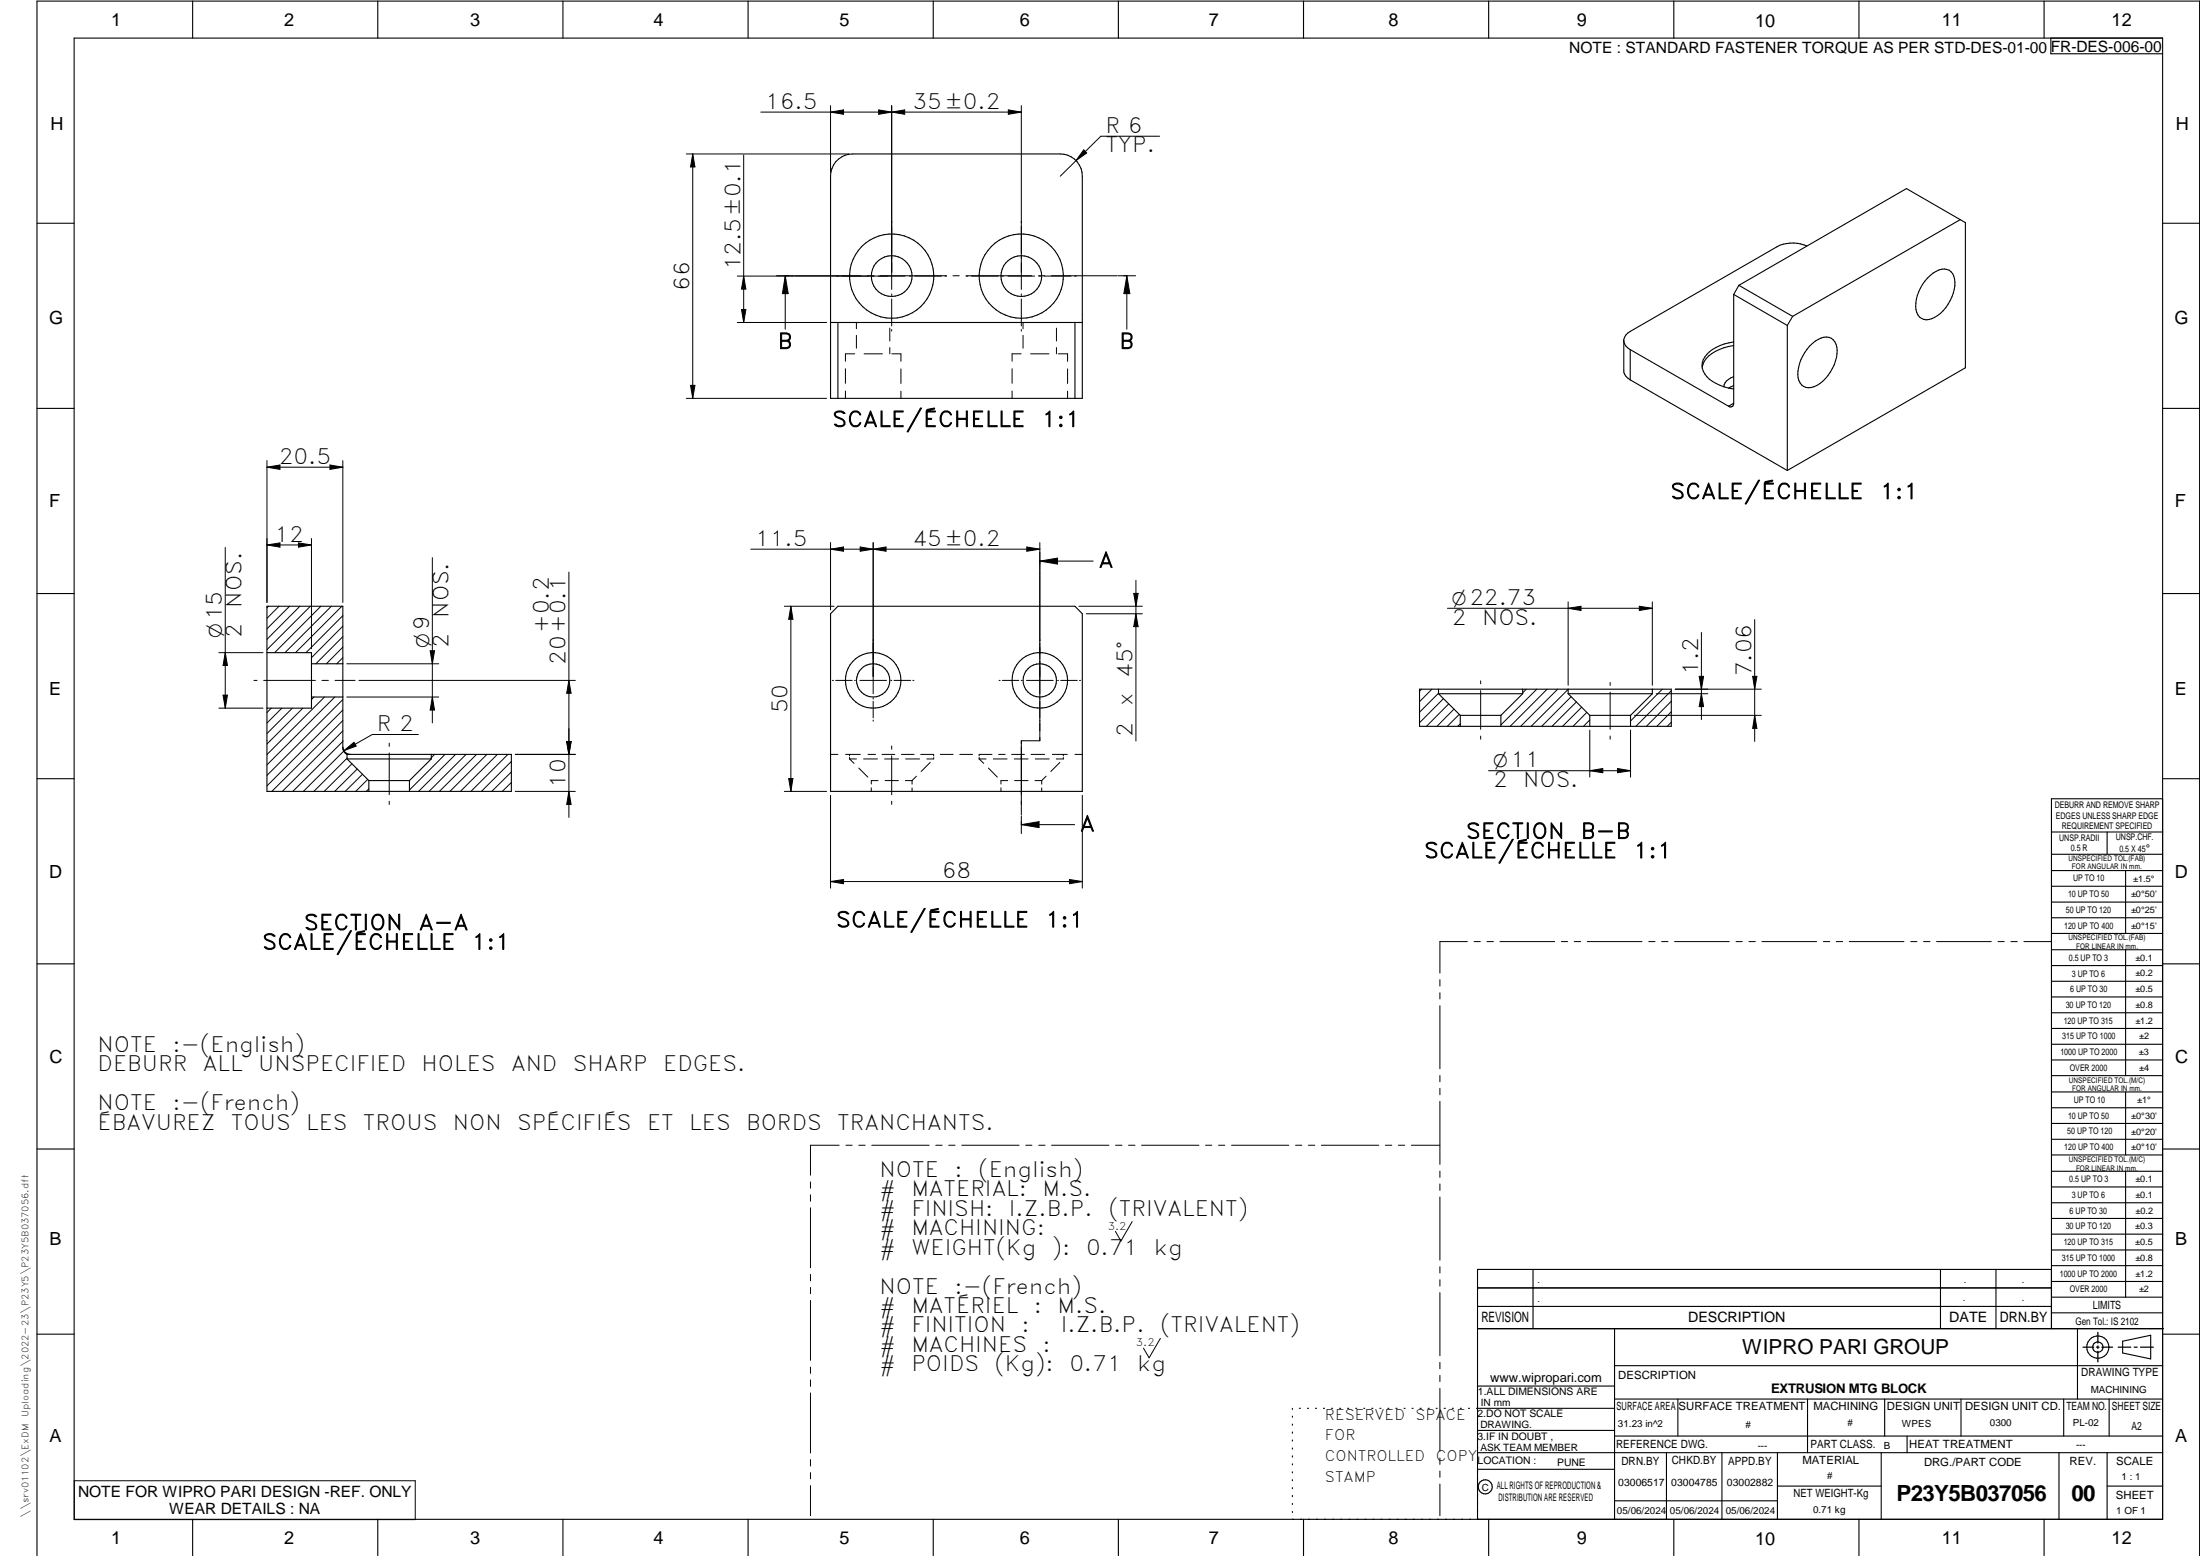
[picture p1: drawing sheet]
<svg xmlns="http://www.w3.org/2000/svg" width="594mm" height="420mm" viewBox="0 0 594 420" stroke-linecap="round" stroke-linejoin="round" font-family="sans-serif">
<g fill="none" stroke="#000" stroke-width=".3">
<path d="M20 10.3h564v400h-564zM52 .3v10M102 .3v10M152 .3v10M202 .3v10M252 .3v10M302 .3v10M352 .3v10M402 .3v10M452 .3v10M502 .3v10M552 .3v10"/>
<path d="M553.8 10.3v4.2h30.2M225.7 43.7a6.2 6.2 0 0 1 4.6-2.1h56a5.9 5.9 0 0 1 6 6v60h-68v-60a6.4 6.4 0 0 1 1.4-3.9zM529.3 59.3l1.4 .8v39.2l-48.1 27.7M529.3 59.3l-14.5-8.4-45.2 26.1M529.3 59.3l-45.2 26.1M10 60.3h10M468.2 79.5l14.4 8.4M468.2 79.5v29.4M469.6 77l-1.4 2.5M469.6 77l14.5 8.4M487.9 66.4a9.4 9.4 0 0 0-8.1 .2l-39.6 22.9a3.2 3.2 0 0 0-1.7 2.2v8.4a2.99 2.99 0 0 0 1.7 2.5M520.5 75.1a6.1 6.1 0 0 1 5.3-2.3 3.2 3.2 0 0 1 2.1 3.4 11.2 11.2 0 0 1-6.3 9.9 3.1 3.1 0 0 1-4.3-3.3 11.6 11.6 0 0 1 3.2-7.7z"/>
<path d="M584 60.3h10M224.3 87.1h68M226.3 87.1v20.5M290.3 87.1v20.5M438.5 92.2a3.2 3.2 0 0 0 1.7 2.2M440.2 94.4l26.6 15.3M440.2 94.4v8.2M468.2 92.3a10.8 10.8 0 0 0-8.3 4.8 4.8 4.8 0 0 0 2.5 5.9l1 .5a13.4 13.4 0 0 0 4.8 1.5M468.2 93.3a11.1 11.1 0 0 0-8 4.3l-.6 1.6M482.6 87.9v39.1M484.1 85.4l-1.5 2.5M488.6 93.5a6.3 6.3 0 0 1 5.3-2.4 3.7 3.7 0 0 1 2.2 4.4 11.5 11.5 0 0 1-6.3 8.9 3.1 3.1 0 0 1-4.3-3.3 11.6 11.6 0 0 1 3.1-7.6z"/>
<path d="M10 110.3h10M440.2 102.6l42.4 24.4M468.2 108.9a.85 .85 0 0 1-.4 .9 .85 .85 0 0 1-1-.1M468.2 108.9l-1.4 .8M468.2 104.1l-1.4 .7M468.2 101.7a3.3 3.3 0 0 0-2.7 2.7M584 110.3h10M10 160.3h10M72.1 176.2h12v15h-12M84.1 179.2h8.5M226.3 163.7h64l2 2v48h-68v-48zM584 160.3h10"/>
<path d="M84.1 188.2h8.5M383.3 186.1h68v10h-68zM388.4 187.3l5.9 5.9M388.4 187.3h22.8M388.4 186.1v1.2M394.3 193.2h11M394.3 193.2v2.9M405.3 193.2v2.9M411.2 187.3l-5.9 5.9M411.2 186.1v1.2M423.5 187.3h22.7M423.5 187.3l5.8 5.9"/>
<path d="M423.5 186.1v1.2M429.3 193.2h11M429.3 193.2v2.9M440.3 193.2v2.9M446.2 187.3l-5.9 5.9M446.2 186.1v1.2M10 210.3h10M92.6 201.7a1.97 1.97 0 0 0 2 2M93.7 203.7h22.8M93.7 204.9h22.8M93.7 204.9l5.9 5.9M93.7 203.7v1.2"/>
<path d="M99.6 210.8h11M99.6 210.8v2.9M110.6 210.8v2.9M116.5 203.7v1.2M116.5 203.7h21.6v10h-66v-50h20.5v38.2a2.09 2.09 0 0 0 1.1 1.8M116.5 204.9l-5.9 5.9M584 215.7h-30v143.1M584 210.3h10M554 224.7h30M554 230.7h30M554 235.1h30M554 239.3h30"/>
<path d="M569 224.7v6M574 235.1v17M554 243.6h30M554 247.8h30M554 252.1h30M554 256.5h30M574 256.5v33.9M10 260.3h10M554 260.7h30M554 265h30M554 269.2h30M554 273.5h30"/>
<path d="M554 277.7h30M584 260.3h10M554 282h30M554 286.2h30M554 290.4h30M554 294.9h30M554 299.1h30M574 294.9v17M10 310.3h10M554 303.4h30M554 307.6h30M554 311.9h30"/>
<path d="M554 316.3h30M574 316.3v34M584 310.3h10M554 320.5h30M554 324.8h30M554 329h30M554 333.2h30M554 337.5h30M399 358.8h185.2M399 352.8h155M399 347.8h155M414 342.8v16"/>
<path d="M436 358.8v51.5M524 342.8v16M539 342.8v16M554 341.8h30M554 346h30M554 350.3h30M554 354.5h30M554 342.8h-155v67.5M561 358.8v19M10 360.3h10M399 374.3h37M436 377.8h148"/>
<path d="M453.1 377.8v10M488.1 377.8v14.5M508.9 377.8v10M529.5 377.8v10M557.3 377.8v10M569.5 377.8v10M573.2 362.2l7.6-1.6v6.3l-7.6-1.6zM584 368.8h-148M584 360.3h10M349 380.3v.3M349 382.4v.3M349 384.6v.3"/>
<path d="M349 386.7v.3M349 388.8v.3M349 391v.3M349 393.1v.3M349 395.3v.3M349 397.4v.3M349 399.5v.3M350.9 380.3h.2M353.1 380.3h.2M355.2 380.3h.3M357.4 380.3h.3M359.6 380.3h.3"/>
<path d="M361.7 380.3h.3M363.9 380.3h.3M366.1 380.3h.3M368.3 380.3h.2M370.4 380.3h.3M372.6 380.3h.3M374.8 380.3h.3M376.9 380.3h.4M379.1 380.3h.3M381.3 380.3h.3M383.4 380.3h.4M385.6 380.3h.3"/>
<path d="M387.8 380.3h.3M390 380.3h.3M392.2 380.3h.3M394.3 380.3h.3M396.5 380.3h.3M398.7 380.3h37.3M399 396.7h37M399 392.3h185M399 386.2h37M436 387.8h148M450 392.3v18M465 392.3v18"/>
<path d="M480 392.3v18M508 392.3v18M515 387.8v4.5M556 392.3v18M569 392.3v18M52 410.3v9.7M102 410.3v9.7M152 410.3v9.7M202 410.3v9.7M252 410.3v9.7M302 410.3v9.7M349 401.7v.3"/>
<path d="M349 403.8v.4M349 406v.3M349 408.1v.3M352 410.3v9.7M402 410.3v9.7M436 405.3h44M452 410.3v9.7M480 401.3h28M502 410.3v9.7M552 410.3v9.7M569 401.3h15M10 420v-419.7h584v419.7"/>
<circle cx="240.8" cy="74.6" r="11.4"/>
<circle cx="240.8" cy="74.6" r="5.5"/>
<circle cx="275.8" cy="74.5" r="11.4"/>
<circle cx="275.8" cy="74.6" r="5.5"/>
<circle cx="235.8" cy="183.7" r="4.5"/>
<circle cx="235.8" cy="183.7" r="7.5"/>
<circle cx="280.8" cy="183.7" r="7.5"/>
<circle cx="280.8" cy="183.7" r="4.5"/>
<circle cx="566.5" cy="363.7" r="1.39"/>
<circle cx="566.5" cy="363.8" r="3"/>
<circle cx="401.1" cy="401.5" r="1.9"/>
</g>
<g fill="none" stroke="#000" stroke-width=".27">
<path d="M205.4 30.3h70.4M224.3 28.5v18M224.3 30.3l3.5-.6v1.2zM237.3 29.7l7 1.2v-1.2l-7 1.2zM240.8 28.5v49.6M272.3 29.7l3.5 .6-3.5 .6zM275.8 28.5v49.6M313.1 36.8h-15.8l-11 10.8M185.3 41.6h43.9M187.1 41.6v66M187.1 41.6l.6 3.5h-1.2zM200.8 41.9v45.2"/>
<path d="M292.6 40.5l.8 .8-2.8 2zM199.1 74.5h45.3M200.8 74.5l.6 3.6h-1.2zM209.7 74.5h4.8M212 74.5v14.4M212 74.5l.8 4.8h-1.5zM214.8 74.5h17.7M234.3 74.5h1.7M237.8 74.5h17.8M240.8 79.4v.4M245.6 74.5h.4M247 74.5h7.2"/>
<path d="M255.2 74.5h.4M257.3 74.5h1.7M260.9 74.5h17.7M260.9 74.5h.5M262.3 74.5h7.3M270.5 74.5h.5M272.2 74.5h7.2M275.8 79.4v.4M280.4 74.5h1.7M280.6 74.5h.4M281.9 74.5h7.3M283.9 74.5h17.8"/>
<path d="M290.2 74.5h.5M301.9 74.5h4.8M304.3 74.5l.8 4.8h-1.6zM304.3 74.5v14.4M199.1 87.1h24.1M200.2 83.6h1.2l-.6 3.5zM228.3 99.6v3.9M230.8 95.5h-2.5v2M231.3 87.1v1.7M231.3 90.6v3.4M233.3 95.5h5M240.3 88.6v3.5"/>
<path d="M240.3 93.9v1.6M240.8 80.7v7.3M240.8 89v.4M240.8 95.5h2.5v2.1M243.3 99.6v3.9M273.3 99.6v3.9M275.8 95.5h-2.5v2M275.8 80.7v7.3M275.8 89v.4M276.3 87.1v1.7M276.3 90.6v3.4M278.3 95.5h4.9"/>
<path d="M285.3 88.6v3.5M285.3 93.9v1.6M285.8 95.5h2.5v2.1M288.3 99.6v3.9M185.3 107.6h37.9M186.5 104.1h1.2l-.6 3.5zM228.3 105.6v2M243.3 105.6v2M273.3 105.6v2M288.3 105.6v2M72.1 124.4v38.3M72.1 126.2h20.5"/>
<path d="M72.1 126.2l3.5-.6v1.1zM89.1 125.6l3.5 .6-3.5 .5zM92.6 124.4v38.3M60.8 147.8v43.4M72.1 147.2l3.5-.6v1.1zM72.1 147.2h12M80.6 146.6l3.5 .6-3.5 .5zM84.1 145.4v29.8M116.7 150.6v44.6M153.6 154.5v66.2M202.7 148.3h78.1M224.3 148.3l3.5-.6v1.1z"/>
<path d="M224.3 146.5v18.2M232.3 147.7l3.5 .6-3.5 .5zM235.8 146.5v40.8M235.8 148.3l3.5-.6v1.1zM277.3 147.7l3.5 .6-3.5 .5zM280.8 146.5v53.5h-5v20M280.8 151.5h14.4M280.8 151.5l4.8-.8v1.6zM306.7 156.7v43.4M59.1 176.2h11.9M60.8 176.2l.6 3.5h-1.2zM72.5 163.7l-.4 .4"/>
<path d="M75.3 163.7l-3.2 3.3M78.2 163.7l-6.1 6.1M81 163.7l-8.9 8.9M83.8 163.7l-11.7 11.7M86.6 163.7l-12.4 12.5M89.5 163.7l-12.5 12.5M92.3 163.7l-12.5 12.5M92.6 174.8l-4.5 4.4M92.6 169.1l-8.5 8.5M92.6 171.9l-7.3 7.3M92.6 166.2l-10 10M92.6 177.6l-1.7 1.6"/>
<path d="M93.6 179.2h24.9M116.2 175.7h1.1l-.6 3.5zM211.8 163.7h13.4M213.6 163.7v50M213.6 163.7l.5 3.5h-1.1zM291.3 163.7h17.2M293.3 165.7h15.2M306.1 160.2h1.2l-.6 3.5zM306.7 165.7l.6 3.5h-1.2zM390.9 164.3h55.3M423.5 164.3l3.4-.6v1.1zM423.5 162.5v22.5"/>
<path d="M442.7 163.7l3.5 .6-3.5 .5zM446.2 162.5v22.5M459.4 170.8v23.5M473.8 167.3v32.9M59.1 191.2h11.9M60.2 187.7h1.2l-.6 3.5zM68.6 183.7h.8M71.2 183.7h14M73.3 191.2l-1.2 1.2M76.1 191.2l-4 4M78.9 191.2l-6.8 6.9M81.8 191.2l-9.7 9.7"/>
<path d="M84.8 188.2l-.7 .7M86.9 183.7h1.8M87.6 188.2l-15.5 15.6M90.4 188.2l-18.3 18.3M90.5 183.7h5.4M92.6 197.4l-16.4 16.3M92.6 194.6l-19.2 19.1M92.6 191.7l-20.5 20.5M92.6 188.9l-20.5 20.5M93.6 188.2h24.9M96.9 183.7h58.5M113 198.3h-12.5l-7.6 4.4"/>
<path d="M116.7 188.2l.6 3.5h-1.1zM153.6 183.7l.6 3.5h-1.2zM224.8 183.7h.3M225.7 183.7h4.4M230.8 183.7h.2M232.2 183.7h7.2M235.8 188.5v.3M235.8 189.4v4.4M235.8 194.4v.3M240.6 183.7h.2M241.4 183.7h4.5M246.5 183.7h.3"/>
<path d="M269.8 183.7h.3M270.7 183.7h4.4M275.8 183.7h.2M277.2 183.7h7.2M285.6 183.7h.2M286.4 183.7h4.5M291.5 183.7h.3M383.9 186.1l-.6 .5M386.7 186.1l-3.4 3.4M388.4 187.2l-5.1 5.1M389.8 188.6l-6.5 6.6M391.2 190.1l-6 6"/>
<path d="M392.6 191.5l-4.6 4.6M394 192.9l-3.2 3.2M394.3 195.5l-.6 .6M399.8 183.9v.8M399.8 186.5v10.4M399.8 198.8v.8M412.2 186.1l-1 1M415 186.1l-9.7 9.6M417.8 186.1l-10 10M420.6 186.1l-10 10M423.5 186.1l-10 10M424.3 188.1l-8 8"/>
<path d="M425.7 189.5l-6.6 6.6M427.1 191l-5.2 5.1M428.5 192.4l-3.7 3.7M429.3 194.4l-1.7 1.7M429.3 197.1v12.7M434.8 184.3v.8M434.8 186.9v10M434.8 198.8v.8M440.3 197.1v12.7M441.4 193.2h34.2M447.2 187.3h14M448.9 186.1l-8.6 8.6"/>
<path d="M451.3 189.4l-6.7 6.7M451.3 192.2l-3.9 3.9M451.3 195l-1.1 1.1M451.3 186.5l-9.6 9.6M452.4 186.1h23.2M458.8 182.6h1.2l-.6 3.5zM459.4 187.3l.6 3.5h-1.2zM473.3 182.6h1.1l-.6 3.5zM473.8 193.2l.6 3.5h-1.1zM92.6 200.2l-13.5 13.5M92.8 202.8l-10.9 10.9M92.9 202.7l2.7-2.3 .6 1.1z"/>
<path d="M93.7 204.7l-9 9M95 206.2l-7.5 7.5M96.5 207.6l-6.1 6.1M97.9 209.1l-4.7 4.6M99.3 210.5l-3.3 3.2M99.6 213l-.7 .7M105.1 200.7v.8M105.1 203.3v11.3M105.1 216.4v.8M117.3 203.7l-.8 .9M120.2 203.7l-9.6 9.6M123 203.7l-10 10"/>
<path d="M125.9 203.7l-10 10M128.7 203.7l-10 10M131.5 203.7l-10 10M134.3 203.7l-10 10M137.2 203.7l-10 10M138.1 205.6l-8.1 8.1M138.1 208.4l-5.3 5.3M138.1 211.3l-2.5 2.4M139.1 203.7h16.3M139.1 213.7h16.3M153 200.2h1.2l-.6 3.5zM153.6 213.7l.6 3.5h-1.2z"/>
<path d="M211.8 213.7h11.4M213 210.2h1.1l-.5 3.5zM224.3 214.8v25M224.3 203.7h2M228.3 203.7h4M229.4 204.9h1.9M229.4 203.7v.4M229.4 204.5v.4M229.4 204.9l1.2 1.2M231.9 207.4l2.5 2.4M233.2 204.9h3.7M234.4 203.7h2"/>
<path d="M235.3 212.7v1M237.1 210.8h-1.8v.9M238.2 203.7h3.4M238.9 204.9h3.7M239 210.8h3.6M240.8 201.4v.9M240.8 204.1v10.5M240.8 216.4v.8M243.4 203.7h3.4M244.5 210.8h1.8M244.6 204.9h3.7M246.3 210.8v1"/>
<path d="M246.3 212.8v.9M247.5 209.6l-1.2 1.2M248.6 203.7h3.5M251.2 205.9l-2.5 2.4M252.1 204.6v.3h-1.8M252.1 203.7v.4M253.9 203.7h3.5M259.2 203.7h3.4M264.4 204.9h1.9M264.4 204.5v.4M264.4 204.9l1.2 1.2M266.9 207.4l2.4 2.4"/>
<path d="M267.9 203.7h-3.5v.4M268.2 204.9h3.7M269.7 203.7h1.7M270.3 212.7v1M272.1 210.8h-1.8v.9M273.2 203.7h3.4M273.9 204.9h3.7M274 210.8h3.6M278.4 203.7h3.7M279.5 210.8h1.8M279.6 204.9h3.7M281.3 210.8v1"/>
<path d="M281.3 212.8v.9M282.5 209.6l-1.2 1.2M284.2 203.7h4M286.2 205.9l-2.4 2.4M287.1 204.6v.3h-1.9M287.1 203.7v.4M290.3 203.7h2M292.3 214.8v25M401.9 208.1h38.4M429.3 208.1l3.5-.6v1.2zM436.8 207.5l3.5 .6-3.5 .6zM224.3 238l3.5-.5v1.1z"/>
<path d="M224.3 238h68M275.8 220.3v4.8M275.8 222.7h14.4M275.8 222.7l4.8-.8v1.6zM288.8 237.5l3.5 .5-3.5 .6zM396.2 254.3h-7.4v8.5M398.1 254.3h1.6M401.5 254.3h1.8M405 254.3h14.8M421.6 254.3h1.7M425.1 254.3h1.7M428.6 254.3h14.8"/>
<path d="M445.2 254.3h1.7M448.7 254.3h1.7M452.2 254.3h14.8M468.8 254.3h1.7M472.3 254.3h1.7M475.8 254.3h14.8M492.4 254.3h1.7M495.8 254.3h1.8M499.4 254.3h14.7M516 254.3h1.6M519.4 254.3h1.8M522.9 254.3h14.8"/>
<path d="M539.5 254.3h1.7M543 254.3h1.7M546.5 254.3h7.4M388.8 264.5v1.8M388.8 268.1v1.6M388.8 271.6v17M388.8 290.4v1.7M388.8 293.9v1.7M388.8 297.4v17M218.9 319.2v1.6M226.6 309.2h-7.7v8.1M228.4 309.2h1.7"/>
<path d="M231.9 309.2h1.7M235.4 309.2h15.5M252.7 309.2h1.7M256.2 309.2h1.7M259.7 309.2h15.5M277 309.2h1.7M280.5 309.2h1.7M284 309.2h15.5M301.2 309.2h1.8M304.8 309.2h1.7M308.3 309.2h15.5M325.5 309.2h1.7"/>
<path d="M329.1 309.2h1.6M332.6 309.2h15.4M349.8 309.2h1.7M353.3 309.2h1.7M356.8 309.2h15.5M374.1 309.2h1.7M377.6 309.2h1.7M381.1 309.2h7.7M388.8 316.2v1.7M388.8 319.7v1.7M218.9 322.6v1.8M218.9 326.1v16.2"/>
<path d="M305.7 329.9l-3 5.2-1.5-2.6M388.8 323.2v17.1M218.9 344.1v1.8M218.9 347.6v1.7M218.9 351.2v16.1M388.8 342.1v1.6M388.8 345.6v1.7M388.8 349v17.1M218.9 369.1v1.7M218.9 372.6v1.8M218.9 376.1v16.2M313.3 361.4l-3 5.2-1.5-2.6"/>
<path d="M388.8 367.9v1.7M388.8 371.4v1.7M388.8 374.9v17M20.1 399.8h92v10.5h-92zM218.9 394.1v1.8M218.9 397.6v1.7M388.8 393.7v1.7M388.8 397.2v1.7M218.9 401.2v8.1M388.8 400.7v8.6"/>
</g>
<path d="M566.5 359.7v3M562.5 363.8h2.9M566.1 363.8h.7M566.5 363.4v.7M566.5 364.9v2.8M567.6 363.8h2.9M572 363.8h3.4M576.3 363.8h.8M578 363.8h3.5" fill="none" stroke="#000" stroke-width=".34"/>
<g fill="#000">
<path d="M224.3 30.3l3.5-.6v1.2zM237.3 29.7l3.5 .6-3.5 .6zM240.8 30.3l3.5-.6v1.2zM272.3 29.7l3.5 .6-3.5 .6zM187.1 41.6l.6 3.5h-1.2zM292.6 40.5l.8 .8-2.8 2zM200.8 74.5l.6 3.6h-1.2zM212 74.5l.8 4.8h-1.5zM304.3 74.5l.8 4.8h-1.6zM200.2 83.6h1.2l-.6 3.5zM186.5 104.1h1.2l-.6 3.5zM72.1 126.2l3.5-.6v1.1z"/>
<path d="M89.1 125.6l3.5 .6-3.5 .5zM72.1 147.2l3.5-.6v1.1zM80.6 146.6l3.5 .6-3.5 .5zM224.3 148.3l3.5-.6v1.1zM232.3 147.7l3.5 .6-3.5 .5zM235.8 148.3l3.5-.6v1.1zM277.3 147.7l3.5 .6-3.5 .5zM280.8 151.5l4.8-.8v1.6zM60.8 176.2l.6 3.5h-1.2zM116.2 175.7h1.1l-.6 3.5zM213.6 163.7l.5 3.5h-1.1zM306.1 160.2h1.2l-.6 3.5z"/>
<path d="M306.7 165.7l.6 3.5h-1.2zM423.5 164.3l3.4-.6v1.1zM442.7 163.7l3.5 .6-3.5 .5zM60.2 187.7h1.2l-.6 3.5zM116.7 188.2l.6 3.5h-1.1zM153.6 183.7l.6 3.5h-1.2zM458.8 182.6h1.2l-.6 3.5zM459.4 187.3l.6 3.5h-1.2zM473.3 182.6h1.1l-.6 3.5zM473.8 193.2l.6 3.5h-1.1zM92.9 202.7l2.7-2.3 .6 1.1zM153.6 213.7l.6 3.5h-1.2z"/>
<path d="M153 200.2h1.2l-.6 3.5zM213 210.2h1.1l-.5 3.5zM429.3 208.1l3.5-.6v1.2zM436.8 207.5l3.5 .6-3.5 .6zM224.3 238l3.5-.5v1.1zM275.8 222.7l4.8-.8v1.6zM288.8 237.5l3.5 .5-3.5 .6z"/>
</g>
<g font-size="6">
<text x="512.1" y="405.2">P23Y5B037056</text>
<text x="559.4" y="405.2">00</text>
</g>
<g font-size="5.7">
<text x="206.7" y="29.4">16.5</text>
<text x="246.4" y="29.4">35±0.2</text>
<text x="298.5" y="35.9">R 6</text>
<text x="298.5" y="41.1">TYP.</text>
<text x="199.9" y="73" transform="rotate(-90 199.9 73)">12.5±0.1</text>
<text x="186.2" y="78.5" transform="rotate(-90 186.2 78.5)">66</text>
<text x="210" y="94.1">B</text>
<text x="302.3" y="94.1">B</text>
<text x="224.7" y="115.2">SCALE/ÉCHELLE</text>
<text x="281.3" y="115.2">1:1</text>
<text x="75.3" y="125.3">20.5</text>
<text x="451.1" y="134.7">SCALE/ÉCHELLE</text>
<text x="507.6" y="134.7">1:1</text>
<text x="74.1" y="146.3">12</text>
<text x="204" y="147.4">11.5</text>
<text x="246.4" y="147.4">45±0.2</text>
<text x="296.7" y="153.2">A</text>
<text x="65.2" y="164" transform="rotate(-90 65.2 164)">NOS.</text>
<text x="121.1" y="166.8" transform="rotate(-90 121.1 166.8)">NOS.</text>
<text x="65.2" y="172.2" transform="rotate(-90 65.2 172.2)">2</text>
<text x="148.2" y="170.8" transform="rotate(-90 148.2 170.8)">+0.2</text>
<text x="392.1" y="168.7">2</text>
<text x="400.2" y="168.7">NOS.</text>
<text x="121.1" y="174.9" transform="rotate(-90 121.1 174.9)">2</text>
<text x="152.7" y="179.5" transform="rotate(-90 152.7 179.5)">20+0.1</text>
<text x="305.9" y="183" transform="rotate(-90 305.9 183)">45°</text>
<text x="458.5" y="182.2" transform="rotate(-90 458.5 182.2)">1.2</text>
<text x="473" y="182.7" transform="rotate(-90 473 182.7)">7.06</text>
<text x="305.9" y="190.8" transform="rotate(-90 305.9 190.8)">x</text>
<text x="101.8" y="197.4">R 2</text>
<text x="212.7" y="192.7" transform="rotate(-90 212.7 192.7)">50</text>
<text x="305.9" y="198.9" transform="rotate(-90 305.9 198.9)">2</text>
<text x="152.7" y="212.7" transform="rotate(-90 152.7 212.7)">10</text>
<text x="403.2" y="212.5">2</text>
<text x="411.3" y="212.5">NOS.</text>
<text x="291.6" y="224.5">A</text>
<text x="395.9" y="226.4">SECTION</text>
<text x="426.9" y="226.4">B-B</text>
<text x="384.5" y="231.7">SCALE/ÉCHELLE</text>
<text x="441.1" y="231.7">1:1</text>
<text x="254.3" y="237.2">68</text>
<text x="82.1" y="251.1">SECTION</text>
<text x="113.1" y="251.1">A-A</text>
<text x="225.8" y="250.4">SCALE/ÉCHELLE</text>
<text x="282.3" y="250.4">1:1</text>
<text x="70.8" y="256.4">SCALE/ÉCHELLE</text>
<text x="127.4" y="256.4">1:1</text>
<text x="26.4" y="284">NOTE</text>
<text x="46.6" y="284">:-(English)</text>
<text x="26.4" y="289.3">DEBURR</text>
<text x="54.8" y="289.3">ALL</text>
<text x="69.7" y="289.3">UNSPECIFIED</text>
<text x="113.8" y="289.3">HOLES</text>
<text x="138" y="289.3">AND</text>
<text x="154.7" y="289.3">SHARP</text>
<text x="179.1" y="289.3">EDGES.</text>
<text x="26.4" y="299.8">NOTE</text>
<text x="46.6" y="299.8">:-(French)</text>
<text x="26.4" y="305">ÉBAVUREZ</text>
<text x="62.4" y="305">TOUS</text>
<text x="82.7" y="305">LES</text>
<text x="98" y="305">TROUS</text>
<text x="122.3" y="305">NON</text>
<text x="139.6" y="305">SPÉCIFIÉS</text>
<text x="174.7" y="305">ET</text>
<text x="186.1" y="305">LES</text>
<text x="201.5" y="305">BORDS</text>
<text x="226.1" y="305">TRANCHANTS.</text>
<text x="237.5" y="317.8">NOTE</text>
<text x="257.7" y="317.8">:</text>
<text x="264.1" y="317.8">(English)</text>
<text x="237.5" y="323">#</text>
<text x="246.1" y="323">MATERIAL:</text>
<text x="281.5" y="323">M.S.</text>
<text x="237.5" y="328.3">#</text>
<text x="246.1" y="328.3">FINISH:</text>
<text x="272.4" y="328.3">I.Z.B.P.</text>
<text x="299.3" y="328.3">(TRIVALENT)</text>
<text x="237.5" y="333.5">#</text>
<text x="246.1" y="333.5">MACHINING:</text>
<text x="237.5" y="338.8">#</text>
<text x="246.1" y="338.8">WEIGHT(Kg</text>
<text x="284" y="338.8">):</text>
<text x="293.3" y="338.8">0.71</text>
<text x="311.6" y="338.8">kg</text>
<text x="237.5" y="349.3">NOTE</text>
<text x="257.7" y="349.3">:-(French)</text>
<text x="237.5" y="354.5">#</text>
<text x="237.5" y="359.8">#</text>
<text x="246.1" y="359.8">FINITION</text>
<text x="246.1" y="354.5">MATÉRIEL</text>
<text x="275.8" y="359.8">:</text>
<text x="279.2" y="354.5">:</text>
<text x="285.6" y="354.5">M.S.</text>
<text x="286.4" y="359.8">I.Z.B.P.</text>
<text x="313.3" y="359.8">(TRIVALENT)</text>
<text x="237.5" y="365">#</text>
<text x="246.1" y="365">MACHINES</text>
<text x="281.5" y="365">:</text>
<text x="237.5" y="370.3">#</text>
<text x="246.1" y="370.3">POIDS</text>
<text x="268.5" y="370.3">(Kg):</text>
<text x="288.8" y="370.3">0.71</text>
<text x="307.1" y="370.3">kg</text>
</g>
<text font-size="5.6" x="470.5" y="365.5">WIPRO PARI GROUP</text>
<g font-size="5.4">
<text x="392.1" y="163.4">O22.73</text>
<text x="59.9" y="172.2" transform="rotate(-90 59.9 172.2)">O15</text>
<text x="115.9" y="174.9" transform="rotate(-90 115.9 174.9)">O9</text>
<text x="403.2" y="207.2">O11</text>
</g>
<g font-size="4.9">
<text x="30" y="6.9">1</text>
<text x="76.7" y="6.9">2</text>
<text x="127" y="6.9">3</text>
<text x="176.5" y="6.9">4</text>
<text x="226.7" y="6.9">5</text>
<text x="275.4" y="6.9">6</text>
<text x="326.4" y="6.9">7</text>
<text x="375" y="6.9">8</text>
<text x="425.8" y="6.9">9</text>
<text x="473.9" y="7.3">10</text>
<text x="524.3" y="6.9">11</text>
<text x="570.2" y="6.9">12</text>
<text x="13.6" y="35.1">H</text>
<text x="587.6" y="35.1">H</text>
<text x="13.2" y="87.5">G</text>
<text x="587.2" y="87.5">G</text>
<text x="13.2" y="137">F</text>
<text x="587.2" y="137">F</text>
<text x="13.2" y="187.6">E</text>
<text x="587.2" y="187.6">E</text>
<text x="13.2" y="237">D</text>
<text x="587.2" y="237">D</text>
<text x="13.4" y="287.1">C</text>
<text x="587.4" y="287.1">C</text>
<text x="13.4" y="336.2">B</text>
<text x="587.4" y="336.2">B</text>
<text x="13.4" y="389.3">A</text>
<text x="587.4" y="389.3">A</text>
<text x="30" y="416.9">1</text>
<text x="76.7" y="416.9">2</text>
<text x="127" y="416.9">3</text>
<text x="176.5" y="416.9">4</text>
<text x="226.7" y="416.9">5</text>
<text x="275.4" y="416.9">6</text>
<text x="326.4" y="416.9">7</text>
<text x="375" y="416.9">8</text>
<text x="425.8" y="416.9">9</text>
<text x="473.9" y="417.3">10</text>
<text x="524.3" y="416.9">11</text>
<text x="570.2" y="416.9">12</text>
</g>
<g font-size="4.2">
<text x="423.7" y="14.3">NOTE : STANDARD FASTENER TORQUE AS PER STD-DES-01-00</text>
<text x="553.8" y="14">FR-DES-006-00</text>
<text x="21.1" y="404.3">NOTE FOR WIPRO PARI DESIGN -REF. ONLY</text>
<text x="45.7" y="408.8">WEAR DETAILS : NA</text>
</g>
<g font-size="3.9">
<text x="400" y="357.1">REVISION</text>
<text x="455.9" y="357.1">DESCRIPTION</text>
<text x="526.4" y="357.1">DATE</text>
<text x="540" y="357.1">DRN.BY</text>
<text x="357.8" y="383.3">RESERVED</text>
<text x="382.3" y="383.3">SPACE</text>
<text x="357.8" y="388.9">FOR</text>
<text x="357.8" y="394.5">CONTROLLED</text>
<text x="387.8" y="394.5">COPY</text>
<text x="357.8" y="400">STAMP</text>
</g>
<text font-size="3.6" x="478.3" y="376.1">EXTRUSION MTG BLOCK</text>
<text font-size="3.5" x="402.4" y="373.3">www.wipropari.com</text>
<g font-size="3.1">
<text x="565.1" y="353.5">LIMITS</text>
<text x="562" y="371.7">DRAWING TYPE</text>
<text x="437" y="372.3">DESCRIPTION</text>
<text x="436.5" y="380.8">SURFACE AREA</text>
<text x="453.3" y="380.8">SURFACE TREATMENT</text>
<text x="489.7" y="380.8">MACHINING</text>
<text x="509.5" y="380.8">DESIGN UNIT</text>
<text x="530.6" y="380.8">DESIGN UNIT CD.</text>
<text x="558" y="380.6">TEAM NO.</text>
<text x="570.3" y="380.7">SHEET SIZE</text>
<text x="575.6" y="386.1">A2</text>
<text x="436.4" y="391.1">REFERENCE DWG.</text>
<text x="437.8" y="395.5">DRN.BY</text>
<text x="451.4" y="395.4">CHKD.BY</text>
<text x="466.6" y="395.5">APPD.BY</text>
<text x="486.7" y="395.4">MATERIAL</text>
<text x="488.9" y="390.9">PART CLASS.</text>
<text x="515.6" y="390.9">HEAT TREATMENT</text>
<text x="519.6" y="395.9">DRG./PART CODE</text>
<text x="558.9" y="395.5">REV.</text>
<text x="571.4" y="395.6">SCALE</text>
<text x="484.3" y="404.2">NET WEIGHT-Kg</text>
<text x="571.4" y="404.7">SHEET</text>
</g>
<text font-size="3" x="579.5" y="230.1">°</text>
<g font-size="2.8">
<text x="299.1" y="332.1">3.2</text>
<text x="560.4" y="357.7">Gen Tol.: IS 2102</text>
<text x="306.7" y="363.6">3.2</text>
<text x="399.1" y="376.6">1.ALL DIMENSIONS ARE</text>
<text x="399" y="382.7">2.DO NOT SCALE</text>
<text x="399" y="388.7">3.IF IN DOUBT ,</text>
<text x="399" y="395.4">LOCATION :</text>
<text x="420.5" y="396">PUNE</text>
<text x="404.2" y="402">ALL RIGHTS OF REPRODUCTION &amp;</text>
<text x="437" y="401.2">03006517</text>
<text x="451.3" y="401.2">03004785</text>
<text x="466.3" y="401.2">03002882</text>
<text x="404.7" y="405.4">DISTRIBUTION ARE RESERVED</text>
</g>
<g font-size="2.7">
<text x="564.6" y="376.2">MACHINING</text>
<text x="399.9" y="379.7">IN mm</text>
<text x="399.7" y="385.7">DRAWING.</text>
<text x="436.9" y="385.4">31.23 in^2</text>
<text x="471.4" y="385.5">#</text>
<text x="498.9" y="385">#</text>
<text x="513.6" y="385.3">WPES</text>
<text x="537.3" y="385.1">0300</text>
<text x="559.7" y="385.1">PL-02</text>
<text x="399.7" y="391.8">ASK TEAM MEMBER</text>
<text x="474.6" y="391.2">---</text>
<text x="508.7" y="391.2">B</text>
<text x="560.6" y="391.1">---</text>
<text x="493.4" y="399.5">#</text>
<text x="572.8" y="399.7">1 : 1</text>
<text x="400.1" y="402.5">C</text>
<text x="436.6" y="408.7">05/06/2024</text>
<text x="450.9" y="408.8">05/06/2024</text>
<text x="466" y="408.9">05/06/2024</text>
<text x="489.6" y="408.5">0.71 kg</text>
<text x="571.4" y="408.7">1 OF 1</text>
</g>
<g font-size="2.5">
<text x="554.9" y="218.3">DEBURR AND REMOVE SHARP</text>
<text x="555.2" y="221">EDGES UNLESS SHARP EDGE</text>
<text x="556.1" y="227.1">UNSP.RADII</text>
<text x="556.8" y="223.8">REQUIREMENT SPECIFIED</text>
<text x="571.4" y="226.9">UNSP.CHF.</text>
<text x="559.2" y="229.9">0.5 R</text>
<text x="572.3" y="230.1">0.5 X 45</text>
<text x="559.8" y="238">UP TO 10</text>
<text x="576.1" y="238.1">±1.5°</text>
<text x="558.5" y="242.2">10 UP TO 50</text>
<text x="575.5" y="242.3">±0°50'</text>
<text x="557.4" y="250.7">120 UP TO 400</text>
<text x="557.9" y="246.5">50 UP TO 120</text>
<text x="575.5" y="250.7">±0°15'</text>
<text x="575.5" y="246.5">±0°25'</text>
<text x="558.7" y="259.4">0.5 UP TO 3</text>
<text x="559.5" y="263.7">3 UP TO 6</text>
<text x="576.6" y="263.6">±0.2</text>
<text x="576.6" y="259.4">±0.1</text>
<text x="559" y="267.9">6 UP TO 30</text>
<text x="576.6" y="267.9">±0.5</text>
<text x="557.8" y="272.2">30 UP TO 120</text>
<text x="576.6" y="272.2">±0.8</text>
<text x="556.9" y="280.7">315 UP TO 1000</text>
<text x="557.3" y="276.4">120 UP TO 315</text>
<text x="576.6" y="276.4">±1.2</text>
<text x="577.7" y="280.7">±2</text>
<text x="556.4" y="284.9">1000 UP TO 2000</text>
<text x="577.6" y="284.9">±3</text>
<text x="558.9" y="289.2">OVER 2000</text>
<text x="577.7" y="289.3">±4</text>
<text x="560" y="297.9">UP TO 10</text>
<text x="577.1" y="297.9">±1°</text>
<text x="558.5" y="302.1">10 UP TO 50</text>
<text x="575.5" y="302.1">±0°30'</text>
<text x="557.4" y="310.6">120 UP TO 400</text>
<text x="558.2" y="306.3">50 UP TO 120</text>
<text x="575.5" y="310.6">±0°10'</text>
<text x="575.5" y="306.4">±0°20'</text>
<text x="558.8" y="319.2">0.5 UP TO 3</text>
<text x="559.4" y="323.4">3 UP TO 6</text>
<text x="576.6" y="319.2">±0.1</text>
<text x="576.6" y="323.5">±0.1</text>
<text x="558.9" y="327.7">6 UP TO 30</text>
<text x="576.7" y="327.7">±0.2</text>
<text x="557.8" y="332">30 UP TO 120</text>
<text x="576.6" y="332">±0.3</text>
<text x="556.8" y="340.5">315 UP TO 1000</text>
<text x="557.3" y="336.3">120 UP TO 315</text>
<text x="576.6" y="336.3">±0.5</text>
<text x="576.6" y="340.5">±0.8</text>
<text x="415.2" y="346.4">.</text>
<text x="530.3" y="346.5">.</text>
<text x="545.9" y="346.4">.</text>
<text x="556.2" y="344.7">1000 UP TO 2000</text>
<text x="576.6" y="344.7">±1.2</text>
<text x="415.2" y="351.5">.</text>
<text x="530" y="351.3">.</text>
<text x="545.9" y="351.4">.</text>
<text x="558.9" y="349">OVER 2000</text>
<text x="577.6" y="349">±2</text>
</g>
<g font-size="2.4">
<text x="7.7" y="382.7" transform="rotate(-90 7.7 382.7)">Uploading\2022-23\P23Y5\P23Y5B037056.dft</text>
<text x="7.7" y="409.8" transform="rotate(-90 7.7 409.8)">\\srv01102\ExDM</text>
</g>
<g font-size="2.1">
<text x="558.5" y="232.4">UNSPECIFIED TOL.(FAB)</text>
<text x="559.5" y="234.7">FOR ANGULAR IN mm.</text>
<text x="558.6" y="253.9">UNSPECIFIED TOL.(FAB)</text>
<text x="560.7" y="256.3">FOR LINEAR IN mm.</text>
<text x="558.7" y="292.3">UNSPECIFIED TOL.(M/C)</text>
<text x="559.6" y="294.7">FOR ANGULAR IN mm.</text>
<text x="558.7" y="313.7">UNSPECIFIED TOL.(M/C)</text>
<text x="560.6" y="316.1">FOR LINEAR IN mm.</text>
</g>
</svg>
